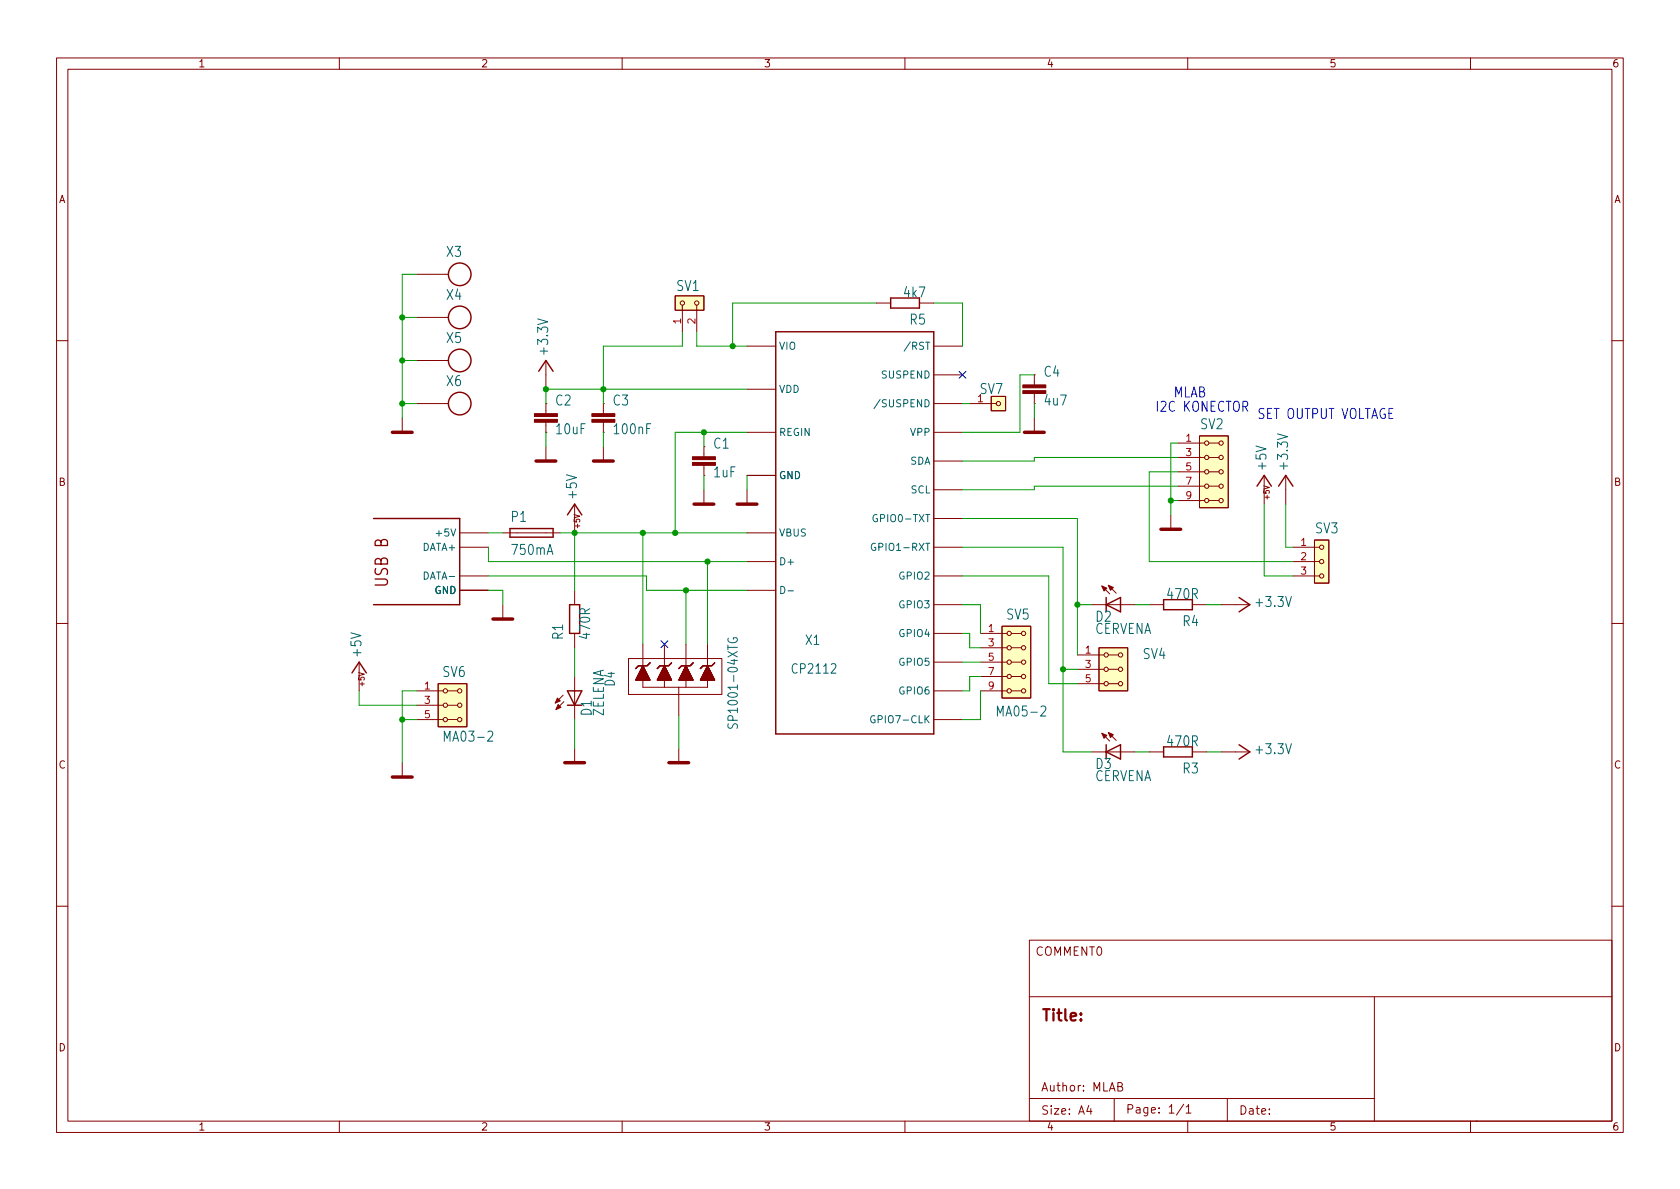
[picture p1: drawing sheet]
<svg xmlns="http://www.w3.org/2000/svg" width="297mm" height="210mm" viewBox="0 0 297 210" stroke-linecap="round" stroke-linejoin="round" font-family="sans-serif">
<g fill="none" stroke="#840000" stroke-width=".18">
<path d="M10 10.2h277v190.1h-277zM12 12.2h273v186.1h-273zM60 10.2v2M110 10.2v2M160 10.2v2M210 10.2v2M260 10.2v2M73.7 48.5h5.5M73.7 56.1h5.5M119.4 52.3h5.1v2.6h-5.1zM120.6 54v4.7M123.2 54v4.7"/>
<path d="M154.9 53.6h2.6M162.6 53.6h2.5M10 60.2h2M71.1 73.9v2.5M73.7 71.4h5.5M73.7 63.7h5.5M96.5 71.4h.1M96.5 76.4h.1M96.5 63.7v5.1M96.5 71.4v1.7M96.5 74.7v1.7M96.5 79v2.5"/>
<path d="M106.7 71.4h.1M106.7 76.4h.1M106.7 71.4v1.7M106.7 74.7v1.7M106.7 79v2.5M124.5 79h.1M124.5 79v1.8M132.1 76.4h5.1M132.1 61.2h5.1M132.1 68.8h5.1M165.1 66.3h5.1M165.1 76.4h5.1"/>
<path d="M165.1 71.4h5.1M165.1 61.2h5.1M171.4 71.4h4.7M175.3 70.1h2.5v2.5h-2.5zM182.9 66.3h.1M182.9 71.4h.1M182.9 66.3v1.8M182.9 69.6v1.8M182.9 73.9v2.5M208.3 78.4h4.7M212.1 77.1h5.1v12.7h-5.1zM213.7 78.4h1.8"/>
<path d="M285 60.2h2M81.3 96.8h5.1M81.3 94.2h5.1M88.9 94.2h10.2M101.6 89.1v5.1M124.5 84.1h.1M124.5 82.3v1.8M124.5 86.6v2.5M132.1 86.6v2.5M132.1 84.1h5.1M132.1 99.3h5.1M132.1 94.2h5.1"/>
<path d="M165.1 81.5h5.1M165.1 96.8h5.1M165.1 91.7h5.1M165.1 86.6h5.1M207 91.1v2.5M208.3 88.5h4.7M208.3 86h4.7M208.3 83.4h4.7M208.3 80.9h4.7M213.7 88.5h1.8M213.7 86h1.8M213.7 83.4h1.8"/>
<path d="M213.7 80.9h1.8M223.5 84.1v5M227.3 84.1v5M228.6 96.8h4.7M228.6 99.3h4.7M232.4 95.5h2.5v7.6h-2.5zM10 110.2h2M63.5 117.1v5.1M81.3 101.8h5.1M81.3 104.4h5.1M88.9 106.9v2.6M101.6 104.4v2.5"/>
<path d="M101.6 112v2.5M101.6 119.6v7.6M111.1 116.5h16.5v6.3h-16.5zM113.7 113.9v3.8M117.5 113.9v3.8M121.3 113.9v3.8M125.1 113.9v3.8M132.1 104.4h5.1M165.1 117.1h5.1M165.1 112h5.1M165.1 106.9h5.1M165.1 101.8h5.1"/>
<path d="M173.4 117.1h4.7M173.4 112h4.7M173.4 119.6h4.7M173.4 114.5h4.7M177.2 110.7h5v12.7h-5zM178.8 117.1h1.8M178.8 112h1.8M178.8 119.6h1.8M178.8 114.5h1.8M190.5 118.4h4.7M190.5 115.8h4.7M193 106.9h7.7"/>
<path d="M194.3 114.5h5.1v7.7h-5.1zM194.8 103.6l1.4 1.4M196 118.4h1.7M196 115.8h1.7M196 103.5l1.4 1.4M203.2 106.9h2.5M210.8 106.9h2.6M215.9 106.9h5.1M228.6 101.8h4.7M285 110.2h2M71.1 134.9v2.5M73.7 127.2h4.7"/>
<path d="M73.7 122.2h4.7M73.7 124.7h4.7M77.5 120.9h5v7.6h-5zM79.1 127.2h1.8M79.1 122.2h1.8M79.1 124.7h1.8M99.6 122.9l-1.4 1.4M99.7 124.1l-1.4 1.4M101.6 132.3v2.6M113.7 121.5h6.3zM113.7 120.3v1.2zM117.5 120.3v1.2z"/>
<path d="M120 121.5v1.3zM120 121.5h5.1zM120 122.8v3.8M120 132.3v2.6M121.3 120.3v1.2zM125.1 120.3v1.2zM165.1 127.2h5.1M165.1 122.2h5.1M173.4 122.2h4.7M178.8 122.2h1.8M190.5 120.9h4.7M193 133h7.7"/>
<path d="M194.8 129.7l1.4 1.4M196 120.9h1.7M196 129.5l1.4 1.4M203.2 133h2.5M210.8 133h2.6M215.9 133h5.1M10 160.2h2M182 166.3h103v32h-103zM182 176.3h103M243 176.3v22M285 160.2h2M60 198.3v2"/>
<path d="M110 198.3v2M160 198.3v2M182 194.3h61M192.5 195.5l-.4 1h1M192.9 196v1M197 194.3v4M197.6 192.1h.7l.1-.2-.1-.4-.7-.1v1.5h.6l.3-.3a.39 .39 0 0 0-.4-.5M209.3 195.3l-1.3 1.9M209.7 195.8l.4-.5v1.5M209.7 196.8h.9M210 198.3v2M217 194.3v4"/>
<path d="M260 198.3v2M261 198.3h.1"/>
<circle cx="120.7" cy="53.6" r=".38"/>
<circle cx="123.2" cy="53.6" r=".38"/>
<circle cx="176.5" cy="71.4" r=".38"/>
<circle cx="213.4" cy="78.4" r=".38"/>
<circle cx="215.9" cy="78.4" r=".38"/>
<circle cx="213.4" cy="80.9" r=".38"/>
<circle cx="213.4" cy="88.5" r=".38"/>
<circle cx="213.4" cy="83.4" r=".38"/>
<circle cx="213.4" cy="86" r=".38"/>
<circle cx="215.9" cy="83.4" r=".38"/>
<circle cx="215.9" cy="80.9" r=".38"/>
<circle cx="215.9" cy="88.5" r=".38"/>
<circle cx="215.9" cy="86" r=".38"/>
<circle cx="233.7" cy="99.3" r=".38"/>
<circle cx="233.7" cy="96.8" r=".38"/>
<circle cx="178.4" cy="117.1" r=".38"/>
<circle cx="178.4" cy="114.5" r=".38"/>
<circle cx="178.4" cy="112" r=".38"/>
<circle cx="178.4" cy="119.6" r=".38"/>
<circle cx="181" cy="119.6" r=".38"/>
<circle cx="181" cy="114.5" r=".38"/>
<circle cx="181" cy="117.1" r=".38"/>
<circle cx="181" cy="112" r=".38"/>
<circle cx="195.6" cy="115.8" r=".38"/>
<circle cx="195.6" cy="118.4" r=".38"/>
<circle cx="198.1" cy="118.4" r=".38"/>
<circle cx="198.1" cy="115.8" r=".38"/>
<circle cx="233.7" cy="101.8" r=".38"/>
<circle cx="78.7" cy="127.2" r=".38"/>
<circle cx="78.7" cy="122.2" r=".38"/>
<circle cx="78.7" cy="124.7" r=".38"/>
<circle cx="81.3" cy="124.7" r=".38"/>
<circle cx="81.3" cy="122.2" r=".38"/>
<circle cx="81.3" cy="127.2" r=".38"/>
<circle cx="178.4" cy="122.2" r=".38"/>
<circle cx="181" cy="122.2" r=".38"/>
<circle cx="195.6" cy="120.9" r=".38"/>
<circle cx="198.1" cy="120.9" r=".38"/>
</g>
<g fill="none" stroke="#840000" stroke-width=".25">
<path d="M137.2 58.7h27.9v71.1h-27.9zM157.5 52.7h5.1v1.8h-5.1zM95.2 65.7l1.3-2 1.3 2M66 91.7h15.3v15.2h-15.3M90.2 93.5h7.6v1.5h-7.6zM100.3 91.1l1.3-2 1.3 2M222.2 86l1.3-1.9 1.3 1.9M226.1 86l1.2-1.9 1.3 1.9M62.2 119l1.3-1.9 1.3 1.9M100.7 106.9h1.8v5.1h-1.8zM195.6 105.7v2.5M195.6 106.9l2.5-1.2v2.5z"/>
<path d="M205.7 106h5.1v1.8h-5.1zM219.1 105.7l1.9 1.2-1.9 1.3M100.3 124.7h2.6M100.3 122.2h2.6l-1.3 2.5zM195.6 131.7v2.5M195.6 133l2.5-1.3v2.5zM205.7 132.1h5.1v1.8h-5.1zM219.1 131.7l1.9 1.3-1.9 1.2"/>
<circle cx="81.3" cy="48.5" r="2"/>
<circle cx="81.3" cy="56.1" r="2"/>
<circle cx="81.3" cy="71.4" r="2"/>
<circle cx="81.3" cy="63.7" r="2"/>
</g>
<path d="M69.4 76.4h3.5M181.1 76.4h3.5M94.8 81.5h3.5M104.9 81.5h3.5M122.7 89.1h3.5M130.3 89.1h3.5M205.3 93.6h3.5M87.2 109.5h3.4M69.4 137.4h3.5M99.9 134.9h3.4M118.3 134.9h3.5" fill="none" stroke="#840000" stroke-width=".61"/>
<path d="M155.6 70.6l-1.1 1.6M160.9 60.5l-1 1.6M154.8 96.1a.59 .59 0 0 0-.8 .6 .59 .59 0 0 0 .8 .6v-.5h-.2M155.1 91.1a.59 .59 0 0 0-.8 .5 .59 .59 0 0 0 .8 .6v-.5h-.2M128.8 112.8a.48 .48 0 0 0 .3 .8l.6 .1a.64 .64 0 0 0 .7-.6l-.2-.3h-.5v.3M138 103.7a.64 .64 0 0 1 .8 .6 .64 .64 0 0 1-.8 .7zM139.3 104.5h1M128.8 128l-.1 .5 .2 .2h.4l.4-.6 .4-.1 .3 .3-.1 .5M154.7 126.6a.59 .59 0 0 0-.8 .6 .59 .59 0 0 0 .8 .6v-.5h-.2" fill="none" stroke="#006464" stroke-width=".18"/>
<g fill="#ffffc2" stroke="#ffffc2" stroke-width=".18">
<path d="M177.2 110.7h5v12.7h-5z"/>
<path d="M212.1 77.1h5.1v12.7h-5.1z"/>
<path d="M232.4 95.5h2.5v7.6h-2.5z"/>
<path d="M194.3 114.5h5.1v7.7h-5.1z"/>
<path d="M175.3 70.1h2.5v2.5h-2.5z"/>
<path d="M119.4 52.3h5.1v2.6h-5.1z"/>
<path d="M77.5 120.9h5v7.6h-5z"/>
</g>
<g fill="#840000" stroke="#840000" stroke-width=".18">
<path d="M122.4 81.8h4.1v.5h-4.1z"/>
<path d="M122.4 80.8h4.1v.5h-4.1z"/>
<path d="M104.6 74.2h4.1v.5h-4.1z"/>
<path d="M104.6 73.1h4.1v.6h-4.1z"/>
<path d="M98.6 123.4l.5 .5-.9 .4z"/>
<path d="M98.7 124.6l.5 .5-.9 .4z"/>
<path d="M196 129.5l.8 .4-.5 .5z"/>
<path d="M194.8 129.7l.9 .3-.5 .6z"/>
<path d="M180.8 69.1h4.1v.5h-4.1z"/>
<path d="M180.8 68.1h4.1v.5h-4.1z"/>
<path d="M196 103.5l.8 .4-.5 .5z"/>
<path d="M194.8 103.6l.9 .4-.5 .5z"/>
<path d="M94.5 74.2h4.1v.5h-4.1z"/>
<path d="M94.5 73.1h4.1v.6h-4.1z"/>
<path d="M113.7 117.7l1.2 2.6h-2.5z"/>
<path d="M117.5 117.7l1.2 2.6h-2.5z"/>
<path d="M121.3 117.7l1.3 2.6h-2.6z"/>
<path d="M125.1 117.7l1.3 2.6h-2.6z"/>
</g>
<path d="M114.9 117.2l-.5 .5h-1.5l-.5 .5M118.7 117.2l-.5 .5h-1.5l-.5 .5M122.6 117.2l-.6 .5h-1.5l-.5 .5M126.4 117.2l-.5 .5h-1.6l-.5 .5" fill="none" stroke="#840000" stroke-width=".2"/>
<g fill="none" stroke="#009600" stroke-width=".18">
<path d="M71.1 56.1h2.6M73.7 48.5h-2.6v25.4M120.6 58.7v2.5h-13.9v10.2M123.2 58.7v2.5h8.9M154.9 53.6h-25.4v7.6M165.1 53.6h5.1v7.6M71.1 71.4h2.6M71.1 63.7h2.6M96.5 76.4v2.6M106.7 76.4v2.6M124.5 76.4v2.6M132.1 68.8h-35.6v2.6"/>
<path d="M132.1 76.4h-12.7v17.8M170.2 71.4h1.2M182.9 71.4v2.5M182.9 66.3h-2.6v10.1h-10.1M208.3 78.4h-1.3v12.7M86.4 96.8v2.5h45.7M86.4 94.2h2.5M99.1 94.2h33M101.6 94.2v10.2M113.7 94.2v19.7M124.5 84.1v2.5M125.1 99.3v14.6"/>
<path d="M132.1 84.1v2.5M170.2 96.8h17.8v36.2h5M170.2 91.7h20.3v24.1M207 88.5h1.3M208.3 83.4h-5.1v15.9h25.4M208.3 80.9h-25.4v.6h-12.7M208.3 86h-25.4v.6h-12.7M223.5 89.1v12.7h5.1M227.3 89.1v7.7h1.3M86.4 104.4h2.5v2.5M86.4 101.8h27.9v2.6h17.8M101.6 114.5v5.1"/>
<path d="M121.3 104.4v9.5M170.2 112h1.2v2.5h2M170.2 106.9h3.2v5.1M170.2 117.1h3.2M170.2 101.8h15.2v19.1h5.1M173.4 119.6h-2v2.6h-1.2M188 118.4h2.5M190.5 106.9h2.5M200.7 106.9h2.5M213.4 106.9h2.5M63.5 122.2v2.5h10.2M71.1 127.2h2.6"/>
<path d="M73.7 122.2h-2.6v12.7M101.6 127.2v5.1M120 126.6v5.7M173.4 122.2v5h-3.2M200.7 133h2.5M213.4 133h2.5"/>
</g>
<path d="M169.6 65.7l1.2 1.2M170.8 65.7l-1.2 1.2M116.9 113.3l1.2 1.2M118.1 113.3l-1.2 1.2" fill="none" stroke="#000084" stroke-width=".18"/>
<g fill="#009600" stroke="#009600" stroke-width=".18">
<circle cx="119.4" cy="94.2" r=".46"/>
<circle cx="113.7" cy="94.2" r=".46"/>
<circle cx="124.5" cy="76.4" r=".46"/>
<circle cx="125.1" cy="99.3" r=".46"/>
<circle cx="121.3" cy="104.4" r=".46"/>
<circle cx="106.7" cy="68.8" r=".46"/>
<circle cx="129.5" cy="61.2" r=".46"/>
<circle cx="207" cy="88.5" r=".46"/>
<circle cx="101.6" cy="94.2" r=".46"/>
<circle cx="71.1" cy="127.2" r=".46"/>
<circle cx="188" cy="118.4" r=".46"/>
<circle cx="190.5" cy="106.9" r=".46"/>
<circle cx="71.1" cy="56.1" r=".46"/>
<circle cx="71.1" cy="63.7" r=".46"/>
<circle cx="96.5" cy="68.8" r=".46"/>
<circle cx="71.1" cy="71.4" r=".46"/>
</g>
<text font-size="3" fill="#840000" x="68.6" y="103.5" transform="rotate(-90 68.6 103.5)">USB B</text>
<text font-size="2.8" fill="#840000" x="184" y="180.6">Title:</text>
<g font-size="2.5" fill="#006464">
<text x="79" y="45.4">X3</text>
<text x="79" y="53">X4</text>
<text x="119.7" y="51.5">SV1</text>
<text x="159.9" y="52.6">4k7</text>
<text x="160.9" y="57.4">R5</text>
<text x="79" y="60.7">X5</text>
<text x="96.9" y="62.4" transform="rotate(-90 96.9 62.4)">+3.3V</text>
<text x="79" y="68.3">X6</text>
<text x="98.3" y="71.7">C2</text>
<text x="108.4" y="71.7">C3</text>
<text x="173.3" y="69.7">SV7</text>
<text x="184.6" y="66.6">C4</text>
<text x="184.8" y="71.7">4u7</text>
<text x="98.5" y="76.8">10uF</text>
<text x="108.7" y="76.8">100nF</text>
<text x="212.3" y="75.9">SV2</text>
<text x="126.2" y="79.3">C1</text>
<text x="223.9" y="82.9" transform="rotate(-90 223.9 82.9)">+5V</text>
<text x="227.7" y="82.7" transform="rotate(-90 227.7 82.7)">+3.3V</text>
<text x="102" y="88" transform="rotate(-90 102 88)">+5V</text>
<text x="126.3" y="84.4">1uF</text>
<text x="90.5" y="92.3">P1</text>
<text x="232.6" y="94.3">SV3</text>
<text x="90.6" y="98.1">750mA</text>
<text x="206.6" y="105.9">470R</text>
<text x="222.3" y="107.3">+3.3V</text>
<text x="99.6" y="113.1" transform="rotate(-90 99.6 113.1)">R1</text>
<text x="104.4" y="112.8" transform="rotate(-90 104.4 112.8)">470R</text>
<text x="178" y="109.6">SV5</text>
<text x="193.5" y="112.1">CERVENA</text>
<text x="193.8" y="109.9">D2</text>
<text x="209.2" y="110.7">R4</text>
<text x="63.9" y="116" transform="rotate(-90 63.9 116)">+5V</text>
<text x="78.3" y="119.7">SV6</text>
<text x="202.1" y="116.5">SV4</text>
<text x="79.1" y="131.2">MA03-2</text>
<text x="104.6" y="126.5" transform="rotate(-90 104.6 126.5)">D1</text>
<text x="106.8" y="126.7" transform="rotate(-90 106.8 126.7)">ZELENA</text>
<text x="176.9" y="126.7">MA05-2</text>
<text x="206.6" y="132">470R</text>
<text x="193.8" y="136">D3</text>
<text x="209.2" y="136.8">R3</text>
<text x="222.3" y="133.4">+3.3V</text>
<text x="193.5" y="138.1">CERVENA</text>
</g>
<g font-size="2.5" fill="#0000c2">
<text x="207.3" y="70.3">MLAB</text>
<text x="205.1" y="72.8">I2C KONECTOR</text>
<text x="222.2" y="74.1">SET OUTPUT VOLTAGE</text>
</g>
<g font-size="2.3" fill="#006464">
<text x="140.3" y="119.1">CP2112</text>
<text x="142.5" y="114">X1</text>
<text x="108.7" y="121.3" transform="rotate(-90 108.7 121.3)">D4</text>
<text x="130.5" y="127.8" transform="rotate(-90 130.5 127.8)">SP1001-04XTG</text>
</g>
<g font-size="2.1" fill="#840000">
<text x="183" y="169">COMMENT0</text>
<text x="184" y="193">Author: MLAB</text>
<text x="184" y="197.1">Size: A4</text>
<text x="199" y="196.9">Page: 1/1</text>
<text x="219" y="197.1">Date:</text>
</g>
<g font-size="1.8" fill="#840000">
<text x="35" y="11.9">1</text>
<text x="85" y="11.9">2</text>
<text x="135" y="11.9">3</text>
<text x="185" y="11.9">4</text>
<text x="235" y="11.9">5</text>
<text x="285" y="11.9">6</text>
<text x="10.3" y="35.9">A</text>
<text x="285.3" y="35.9">A</text>
<text x="10.3" y="85.9">B</text>
<text x="285.3" y="85.9">B</text>
<text x="10.3" y="135.9">C</text>
<text x="285.3" y="135.9">C</text>
<text x="10.3" y="185.9">D</text>
<text x="285.3" y="185.9">D</text>
<text x="35" y="199.9">1</text>
<text x="85" y="199.9">2</text>
<text x="135" y="199.9">3</text>
<text x="185" y="199.9">4</text>
<text x="235" y="199.9">5</text>
<text x="285" y="199.9">6</text>
</g>
<g font-size="1.8" fill="#a90000">
<text x="120.4" y="57.3" transform="rotate(-90 120.4 57.3)">1</text>
<text x="122.9" y="57.3" transform="rotate(-90 122.9 57.3)">2</text>
<text x="172.9" y="71.1">1</text>
<text x="209.7" y="78.1">1</text>
<text x="209.7" y="80.6">3</text>
<text x="209.7" y="83.2">5</text>
<text x="209.7" y="85.7">7</text>
<text x="209.7" y="88.3">9</text>
<text x="230" y="96.5">1</text>
<text x="230" y="99.1">2</text>
<text x="230" y="101.6">3</text>
<text x="174.8" y="111.8">1</text>
<text x="174.8" y="114.3">3</text>
<text x="174.8" y="116.8">5</text>
<text x="174.8" y="119.4">7</text>
<text x="191.9" y="115.6">1</text>
<text x="191.9" y="118.1">3</text>
<text x="75.1" y="121.9">1</text>
<text x="75.1" y="124.5">3</text>
<text x="174.8" y="121.9">9</text>
<text x="191.9" y="120.6">5</text>
<text x="75.1" y="127">5</text>
</g>
<g font-size="1.8" fill="#006464">
<text x="137.7" y="61.8">VIO</text>
<text x="160.6" y="61.8">/RST</text>
<text x="137.7" y="69.5">VDD</text>
<text x="156" y="66.9">SUSPEND</text>
<text x="137.7" y="77.1">REGIN</text>
<text x="155.5" y="72">/SUSPEND</text>
<text x="161.1" y="77.1">VPP</text>
<text x="160.9" y="82.2">SDA</text>
<text x="137.7" y="84.7">GND</text>
<text x="161.1" y="87.2">SCL</text>
<text x="77.6" y="94.9">+5V</text>
<text x="137.7" y="94.9">VBUS</text>
<text x="155.3" y="92.3">GPIO0-TXT</text>
<text x="74.8" y="97.4">DATA+</text>
<text x="137.7" y="99.9">D+</text>
<text x="155.1" y="97.4">GPIO1-RXT</text>
<text x="75.3" y="102.5">DATA-</text>
<text x="76.8" y="105">GND</text>
<text x="159.2" y="107.6">GPIO3</text>
<text x="159.2" y="102.5">GPIO2</text>
<text x="159.2" y="112.6">GPIO4</text>
<text x="159.2" y="117.7">GPIO5</text>
<text x="159.2" y="122.8">GPIO6</text>
<text x="155" y="127.9">GPIO7-CLK</text>
</g>
<g font-size="1.4" fill="#840000">
<text x="224.5" y="88.2" transform="rotate(-90 224.5 88.2)">+5V</text>
<text x="102.6" y="93.3" transform="rotate(-90 102.6 93.3)">+5V</text>
<text x="64.5" y="121.3" transform="rotate(-90 64.5 121.3)">+5V</text>
</g>
</svg>
